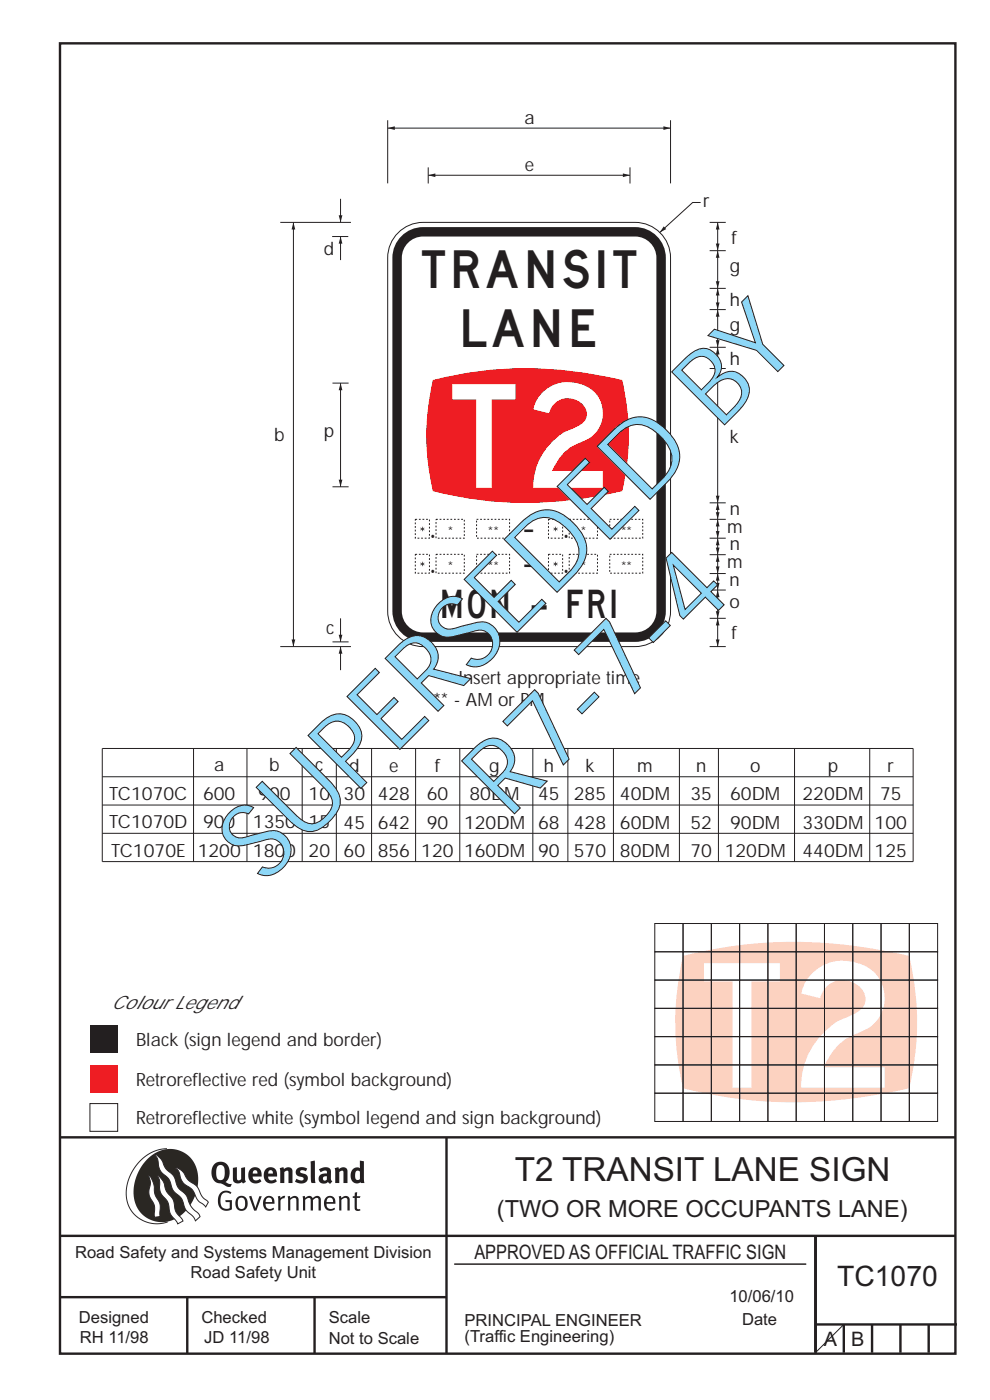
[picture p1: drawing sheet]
<svg xmlns="http://www.w3.org/2000/svg" width="210mm" height="297mm" viewBox="0 0 210 297" stroke-linecap="round" stroke-linejoin="round" font-family="sans-serif">
<g fill="none" stroke="#231f20" stroke-width=".51">
<path d="M12.7 9.2h190v278h-190zM12.7 241.3h190M94.7 241.4v45.8M12.7 275.2h82M12.7 262.2h190.1M39.7 275.2v12M66.7 275.2v12M173 262.2v24.8M173 281h30M179 281v6M185 281v6M191 281v6"/>
<path d="M197 281v6"/>
</g>
<path d="M96.4 268.2h74.6" fill="none" stroke="#231f20" stroke-width=".21"/>
<path d="M35.4 243.7a9.5 9.5 0 0 0-8.6 10.5 6.5 6.5 0 0 0 8.8 5.1" fill="none" stroke="#2a2723" stroke-width=".21"/>
<path d="M31.3 245.9a6.1 6.1 0 0 1 7.3-1.6 6.1 6.1 0 0 1 3.4 6.7 8.8 8.8 0 0 1-7.2 8.3 6.1 6.1 0 0 1-6.4-7.5 10.5 10.5 0 0 1 2.9-5.9z" fill-rule="evenodd" fill="#2a2723"/>
<g fill="#fff" stroke="#2a2723" stroke-width=".21">
<path d="M31.6 249.4l.3 .3 .6 1.2 .4 2.5 1 2 .1 2.7-1.2 .2-.1-2.5-.9-1.8-.2-.7 .3-2.4z" fill-rule="evenodd"/>
<path d="M37.2 247.7l.5 .1 .9 .6 1.3 1.9 1.9 1.5 1.1 2.1 1.3 1.2-.6 1-1.6-1.5-1.2-2.2-1.9-1.4-.6-1-.4-1.5z" fill-rule="evenodd"/>
<path d="M32.8 244.9l.4 .1 .9 .9 1.1 2 1.6 1.5 1 2.5 1.6 1.6 1.2 2.5 1.6 1.6 .2 .5-.9 .9-.5-.9-1.6-1.5-1-2.4-1.7-1.7-.9-2.3-1.7-1.7-.4-1-.3-1.6z" fill-rule="evenodd"/>
<path d="M33.4 249.4l.5 .3 .7 1 .7 2.1 1.5 1.8 .5 2.5 1.5 1.8v.2l-1.1 .6-1.6-2.2-.5-2.5-1.5-1.9-.2-1-.1-1.6z" fill-rule="evenodd"/>
</g>
<g fill="#231f20">
<path d="M46.8 253.1l.5-.4 .7-.1 .6 .1 .5 .3-.2 .3-.9-.3-.8 .2-.3 .7-.1 1.1 .1 .7 .3 .5 .5 .2 .6 .1 .4-.2v-1.3h-.8l-.1-.4h1.4v2l-.7 .2-.8 .1-.6-.2-.5-.5-.3-.8-.1-.9 .2-.8z" fill-rule="evenodd"/>
<path d="M50.7 254.3l.7-.2 .5 .5 .1 1.2-.2 .4-.3 .3h-.5l-.4-.4-.1-1.1zM50.4 254l-.5 1.1 .3 1.2 .7 .6 1-.2 .4-.4 .2-.5v-.8l-.2-.7-.3-.4-.5-.2h-.6z" fill-rule="evenodd"/>
<path d="M52.8 253.8l.5-.1 .9 2.6 .8-2.5h.5l-1.1 3.1h-.5z" fill-rule="evenodd"/>
<path d="M56.6 254.2l.4-.1 .4 .1 .2 .3 .1 .5h-1.4zM56.3 254l-.5 1v.7l.3 .7 .4 .3 .5 .2 1.1-.3 .1-.1-.2-.3-.6 .3-.7-.1-.3-.3-.1-.6v-.1h1.9l-.2-1.2-.8-.5-.5 .1z" fill-rule="evenodd"/>
<path d="M58.9 253.8l.5-.1 .1 .5 .4-.4 .6-.1-.2 .6h-.4l-.4 .3v2.2h-.5z" fill-rule="evenodd"/>
<path d="M61 253.9l.5-.1a.24 .24 0 0 0 .1 .3 .24 .24 0 0 0 .3-.2l.8-.2 .6 .5v2.6h-.4l-.1-2.3-.1-.3-.3-.1-.8 .5v2.2h-.5z" fill-rule="evenodd"/>
<path d="M64.2 253.8h.4a.23 .23 0 0 0 .2 .3 .23 .23 0 0 0 .3-.2l.6-.2 .5 .2a.23 .23 0 0 0 .2 .3 .23 .23 0 0 0 .2-.2l.8-.3 .6 .4 .1 2.7h-.5v-2.3l-.1-.3-.3-.1-.8 .5v2.2h-.5v-2.3l-.1-.3h-.3l-.8 .4v2.2h-.4z" fill-rule="evenodd"/>
<path d="M69.5 254.2l.5-.1 .4 .1 .3 .8h-1.4zM69.2 254l-.5 1 .1 .7 .2 .7 .4 .3 .4 .2 1.1-.3 .2-.1-.2-.3-.6 .3-.7-.2-.3-.3v-.6h1.9l-.2-1.2-.4-.3-.5-.2-.5 .1z" fill-rule="evenodd"/>
<path d="M71.8 253.9l.5-.1a.24 .24 0 0 0 .1 .3 .24 .24 0 0 0 .4-.2l.7-.2 .6 .5 .1 2.6h-.5v-2.3l-.1-.3-.3-.1-.9 .5v2.2h-.4z" fill-rule="evenodd"/>
<path d="M75.3 253l.5-.1-.1 .9h.8l-.2 .4h-.6v2.1l.2 .2h.5v.3l-.2 .1h-.6l-.3-.4-.1-2.3h-.4v-.4h.4z" fill-rule="evenodd"/>
<path d="M46.2 247.4l.4-.2h.4l.6 .6v1.8l-.2 .5-.3 .2h-.8l-.3-.5-.1-1.6zM45.5 246.9l-.4 .7-.2 .8v1l.3 .9 .7 .6 1 .2 1.6 .7h.4l.3-.6h-.6l-.8-.4 .7-.9 .2-1.5a1.91 1.91 0 0 0-1.1-1.8 1.91 1.91 0 0 0-2.1 .3z" fill-rule="evenodd"/>
<path d="M49.4 247.8l.9-.2v2.5l.1 .2 .3 .1 .5-.3v-2.3l.8-.2v2.6l.2 .5-.7 .3a.39 .39 0 0 0-.7 0h-.8l-.5-.4z" fill-rule="evenodd"/>
<path d="M53.8 248.4l.3-.1h.3l.2 .7h-1zM53.1 248l-.3 .5-.1 .8 .1 .7 .3 .6 .5 .4 .6 .1 .7-.1 .6-.4-.4-.5-.4 .3h-.5l-.4-.1-.2-.4v-.3h1.9l-.1-1-.3-.6-1-.4-.5 .1z" fill-rule="evenodd"/>
<path d="M57.1 248.4l.2-.1h.4l.2 .7h-1zM56.4 248l-.3 .6-.2 .8 .2 .7 .3 .5 .5 .4 .6 .1 .7-.1 .5-.4-.3-.5-.6 .3h-.5l-.4-.6v-.2h1.9l-.1-.9-.3-.7-.5-.3-.5-.1-.5 .1z" fill-rule="evenodd"/>
<path d="M59.3 247.8l.8-.2 .1 .4 1-.4 .7 .4 .1 .4v2.6h-.8v-2.3l-.3-.3-.6 .3v2.3h-.9z" fill-rule="evenodd"/>
<path d="M63 248l.9-.4 1.3 .3-.3 .6-.9-.2-.3 .2 .1 .3 1 .3 .4 .4 .1 .8-.5 .6-1.1 .2-1.1-.4 .3-.6 1 .4 .3-.1 .2-.3-.1-.3-1-.3-.4-.2-.2-.7z" fill-rule="evenodd"/>
<path d="M68.6 249.7l.7-.1v.7l-.3 .2-.3-.1-.2-.3zM67.7 248.1l.3 .6 .8-.3 .5 .1a.35 .35 0 0 1 0 .5 .35 .35 0 0 1-.5 0l-1 .4-.2 .9 .2 .4 .3 .3h1.1a.49 .49 0 0 1 .8 .2l.5-.6-.3-.4v-1.7l-.2-.5-.4-.3-.6-.1z" fill-rule="evenodd"/>
<path d="M71 247.8l.8-.2 .1 .4 1-.4 .6 .4 .2 .4v2.6h-.8v-2.3l-.3-.3-.6 .3v2.3h-.9z" fill-rule="evenodd"/>
<path d="M75.6 248.5l.3-.1 .5 .2v1.5l-.4 .2h-.4l-.2-.4v-.9zM76.3 246.2v1.3a.19 .19 0 0 1 0 .3 .19 .19 0 0 1-.3-.1l-.8 .1-.6 .5-.2 .9 .1 1 .3 .5 .6 .3 .6 .1 .5-.3v.2h.8l-.1-4.6z" fill-rule="evenodd"/>
<path d="M65.9 246.4l.9-.2 .1 4.8h-.8l-.1-.3z" fill-rule="evenodd"/>
</g>
<path d="M179 281l-6 6" fill="none" stroke="#231f20" stroke-width=".21"/>
<path d="M144.9 202.8a97.6 97.6 0 0 1 48 0 60.1 60.1 0 0 1 0 28.1 98.1 98.1 0 0 1-48 0 60 60 0 0 1 0-28.1z" fill-rule="evenodd" fill="#fcd2c0"/>
<g fill="none" stroke="#231f20" stroke-width=".21">
<path d="M138.9 195.9h6v6h-6zM144.9 195.9h6v6h-6zM150.9 195.9h6v6h-6zM156.9 195.9h6v6h-6zM162.9 195.9h6v6h-6zM168.9 195.9h6v6h-6zM174.9 195.9h6v6h-6zM180.9 195.9h6v6h-6zM186.9 195.9h6v6h-6zM192.9 195.9h6v6h-6zM138.9 201.9h6v6h-6zM138.9 207.9h6v6h-6z"/>
<path d="M138.9 213.9h6v6h-6zM138.9 219.9h6v6h-6zM144.9 201.9h6v6h-6zM144.9 207.9h6v6h-6zM144.9 213.9h6v6h-6zM144.9 219.9h6v6h-6zM150.9 201.9h6v6h-6zM150.9 207.9h6v6h-6zM150.9 213.9h6v6h-6zM150.9 219.9h6v6h-6zM156.9 201.9h6v6h-6zM156.9 207.9h6v6h-6z"/>
<path d="M156.9 213.9h6v6h-6zM156.9 219.9h6v6h-6zM162.9 201.9h6v6h-6zM162.9 207.9h6v6h-6zM162.9 213.9h6v6h-6zM162.9 219.9h6v6h-6zM168.9 201.9h6v6h-6zM168.9 207.9h6v6h-6zM168.9 213.9h6v6h-6zM168.9 219.9h6v6h-6zM174.9 201.9h6v6h-6zM174.9 207.9h6v6h-6z"/>
<path d="M174.9 213.9h6v6h-6zM174.9 219.9h6v6h-6zM180.9 201.9h6v6h-6zM180.9 207.9h6v6h-6zM180.9 213.9h6v6h-6zM180.9 219.9h6v6h-6zM186.9 201.9h6v6h-6zM186.9 207.9h6v6h-6zM186.9 213.9h6v6h-6zM186.9 219.9h6v6h-6zM192.9 201.9h6v6h-6zM192.9 207.9h6v6h-6z"/>
<path d="M192.9 213.9h6v6h-6zM192.9 219.9h6v6h-6zM138.9 225.9h6v6h-6zM138.9 231.9h6v6h-6zM144.9 225.9h6v6h-6zM144.9 231.9h6v6h-6zM150.9 225.9h6v6h-6zM150.9 231.9h6v6h-6zM156.9 225.9h6v6h-6zM156.9 231.9h6v6h-6zM162.9 225.9h6v6h-6zM162.9 231.9h6v6h-6z"/>
<path d="M168.9 225.9h6v6h-6zM168.9 231.9h6v6h-6zM174.9 225.9h6v6h-6zM174.9 231.9h6v6h-6zM180.9 225.9h6v6h-6zM180.9 231.9h6v6h-6zM186.9 225.9h6v6h-6zM186.9 231.9h6v6h-6zM192.9 225.9h6v6h-6zM192.9 231.9h6v6h-6z"/>
</g>
<path d="M19.1 226h5.9v5.9h-5.9z" fill-rule="evenodd" fill="#ee1d23"/>
<path d="M19.1 217.5h5.9v5.9h-5.9z" fill-rule="evenodd" fill="#231f20"/>
<path d="M19.1 234.1h5.9v5.9h-5.9z" fill-rule="evenodd" fill="#fff" stroke="#231f20" stroke-width=".21"/>
<g fill="none" stroke="#231f20" stroke-width=".21">
<path d="M152.2 125.2v6M21.7 158.8h172v24h-172zM41.1 158.8v24M52.4 158.8v24M64.1 158.8v24M71.3 158.8v24M78.8 158.8v24M88.2 158.8v24M97.5 158.8v24M113 158.8v24M120.5 158.8v24M130.1 158.8v24"/>
<path d="M144.1 158.8v24M152.4 158.8v24M168.5 158.8v24M184.5 158.8v24M21.7 164.8h172M21.7 170.8h172M21.7 176.8h172"/>
</g>
<g fill="#231f20">
<path d="M152.2 125.2l.4 1.5h-.8z"/>
<path d="M151.8 129.7h.8l-.4 1.5z"/>
</g>
<path d="M152.2 131.2v6" fill="none" stroke="#231f20" stroke-width=".21"/>
<g fill="#231f20">
<path d="M152.2 131.2l.4 1.5h-.8z"/>
<path d="M151.8 135.7h.8l-.4 1.5z"/>
</g>
<path d="M152.2 47.2v6" fill="none" stroke="#231f20" stroke-width=".21"/>
<g fill="#231f20">
<path d="M152.2 47.2l.4 1.5h-.8z"/>
<path d="M151.8 51.7h.8l-.4 1.5z"/>
</g>
<path d="M152.2 117.7v4" fill="none" stroke="#231f20" stroke-width=".21"/>
<g fill="#231f20">
<path d="M152.2 117.7l.4 1.5h-.8z"/>
<path d="M151.8 120.2h.8l-.4 1.5z"/>
</g>
<path d="M152.2 110.2v4" fill="none" stroke="#231f20" stroke-width=".21"/>
<g fill="#231f20">
<path d="M152.2 110.2l.4 1.5h-.8z"/>
<path d="M151.8 112.7h.8l-.4 1.5z"/>
</g>
<path d="M152.2 121.7v3.5" fill="none" stroke="#231f20" stroke-width=".21"/>
<g fill="#231f20">
<path d="M152.2 121.7l.4 1.5h-.8z"/>
<path d="M151.8 123.7h.8l-.4 1.5z"/>
</g>
<path d="M152.2 106.7v3.5" fill="none" stroke="#231f20" stroke-width=".21"/>
<g fill="#231f20">
<path d="M152.2 106.7l.4 1.5h-.8z"/>
<path d="M151.8 108.7h.8l-.4 1.5z"/>
</g>
<path d="M152.2 114.2v3.5" fill="none" stroke="#231f20" stroke-width=".21"/>
<g fill="#231f20">
<path d="M152.2 114.2l.4 1.5h-.8z"/>
<path d="M151.8 116.2h.8l-.4 1.5z"/>
</g>
<path d="M152.2 61.2v4.5" fill="none" stroke="#231f20" stroke-width=".21"/>
<g fill="#231f20">
<path d="M152.2 61.2l.4 1.5h-.8z"/>
<path d="M151.8 64.2h.8l-.4 1.5z"/>
</g>
<path d="M152.2 73.7v4.5" fill="none" stroke="#231f20" stroke-width=".21"/>
<g fill="#231f20">
<path d="M152.2 73.7l.4 1.5h-.8z"/>
<path d="M151.8 76.7h.8l-.4 1.5z"/>
</g>
<path d="M152.2 65.7v8" fill="none" stroke="#231f20" stroke-width=".21"/>
<g fill="#231f20">
<path d="M152.2 65.7l.4 1.5h-.8z"/>
<path d="M151.8 72.2h.8l-.4 1.5z"/>
</g>
<path d="M152.2 53.2v8" fill="none" stroke="#231f20" stroke-width=".21"/>
<g fill="#231f20">
<path d="M152.2 53.2l.4 1.5h-.8z"/>
<path d="M151.8 59.7h.8l-.4 1.5z"/>
</g>
<path d="M90.8 37.2h42.8" fill="none" stroke="#231f20" stroke-width=".21"/>
<g fill="#231f20">
<path d="M90.8 37.2l1.6-.4v.8z"/>
<path d="M132.1 36.8l1.5 .4-1.5 .4z"/>
</g>
<path d="M82.2 27.2h60" fill="none" stroke="#231f20" stroke-width=".21"/>
<g fill="#231f20">
<path d="M82.2 27.2l1.6-.4v.8z"/>
<path d="M140.7 26.8l1.5 .4-1.5 .4z"/>
</g>
<g fill="none" stroke="#231f20" stroke-width=".21">
<path d="M82.2 25.5v13.4M90.8 35.5v3.4M133.6 35.5v3.4M142.2 25.5v13.4M148.6 43h-1.7l-7 6.3M150.5 47.2h3.5M150.5 53.2h3.5M150.5 65.7h3.5M150.5 78.2h3.5M150.5 61.2h3.5M150.5 73.7h3.5M150.5 110.2h3.5"/>
<path d="M150.5 117.7h3.5M150.5 114.2h3.5M150.5 106.7h3.5M150.5 131.2h3.5M150.5 125.2h3.5M150.5 121.7h3.5M150.5 137.2h3.5"/>
</g>
<path d="M140.8 48l.5 .6-1.4 .7z" fill="#231f20"/>
<path d="M152.2 78.2v28.5" fill="none" stroke="#231f20" stroke-width=".21"/>
<g fill="#231f20">
<path d="M152.2 78.2l.4 1.5h-.8z"/>
<path d="M151.8 105.2h.8l-.4 1.5z"/>
</g>
<path d="M84.1 49.8a7.5 7.5 0 0 1 5.6-2.6h45a7.5 7.5 0 0 1 7.5 7.5v75a7.5 7.5 0 0 1-7.5 7.5h-45a7.5 7.5 0 0 1-7.5-7.5v-75a7.5 7.5 0 0 1 1.9-4.9z" fill="none" stroke="#231f20" stroke-width=".21"/>
<path d="M85.5 49.8a6.5 6.5 0 0 1 4.2-1.6h45a6.5 6.5 0 0 1 6.5 6.5v75a6.5 6.5 0 0 1-6.5 6.5h-45a6.5 6.5 0 0 1-6.5-6.5v-75a6.5 6.5 0 0 1 2.3-4.9z" fill-rule="evenodd" fill="#231f20"/>
<path d="M86.3 51.8a4.5 4.5 0 0 1 3.4-1.6h45a4.5 4.5 0 0 1 4.5 4.5v75a4.5 4.5 0 0 1-4.5 4.5h-45a4.5 4.5 0 0 1-4.5-4.5v-75a4.5 4.5 0 0 1 1.1-2.9z" fill-rule="evenodd" fill="#fff"/>
<path d="M88.1 110.2h3v4h-3zM88.1 117.6h3v4h-3zM92.5 110.2h6v4h-6zM92.5 117.6h6v4h-6zM101.1 110.2h7v4h-7zM101.1 117.6h7v4h-7zM116.3 110.2h3v4h-3zM116.3 117.6h3v4h-3zM120.7 110.2h6v4h-6zM120.7 117.6h6v4h-6zM129.3 110.2h7v4h-7zM129.3 117.6h7v4h-7z" fill="none" stroke="#231f20" stroke-width=".21" stroke-dasharray=".4 .4" stroke-linecap="butt"/>
<g fill="#231f20">
<path d="M89.2 111.9l.3 .2v-.3h.2v.3l.3-.2v.2l-.3 .1 .3 .2v.1l-.3-.1v.3h-.2v-.3l-.3 .1v-.1l.3-.2-.3-.1z" fill-rule="evenodd"/>
<path d="M89.2 119.4l.3 .1v-.3h.2v.3l.3-.1v.1l-.3 .2 .3 .1v.2l-.3-.2v.3h-.2v-.3l-.3 .2v-.2l.3-.1-.3-.2z" fill-rule="evenodd"/>
<path d="M117.5 111.9l.3 .2v-.3h.1v.3l.3-.2 .1 .2-.3 .1 .3 .2-.1 .1-.3-.1v.3h-.1v-.3l-.3 .1-.1-.1 .3-.2-.3-.1z" fill-rule="evenodd"/>
<path d="M117.5 119.4l.3 .1v-.3h.1v.3l.3-.1 .1 .1-.3 .2 .3 .1-.1 .2-.3-.2v.3h-.1v-.3l-.3 .2-.1-.2 .3-.1-.3-.2z" fill-rule="evenodd"/>
</g>
<path d="M91.9 80.7a81.5 81.5 0 0 1 40 0 50.1 50.1 0 0 1 0 23.4 81.5 81.5 0 0 1-40 0 50 50 0 0 1 0-23.4z" fill-rule="evenodd" fill="#ee1d23" stroke="#ee1d23" stroke-width=".21"/>
<path d="M72.2 81.3v22" fill="none" stroke="#231f20" stroke-width=".21"/>
<g fill="#231f20">
<path d="M72.2 81.3l.4 1.5h-.8z"/>
<path d="M71.8 101.8h.8l-.4 1.5z"/>
</g>
<path d="M59.5 47.2h15M62.2 47.2v90M59.5 137.2h15" fill="none" stroke="#231f20" stroke-width=".21"/>
<g fill="#231f20">
<path d="M62.2 47.2l.4 1.5h-.7z"/>
<path d="M61.9 135.7h.7l-.4 1.5z"/>
</g>
<path d="M70.5 50.2h3.4M70.5 81.3h3.4M70.5 103.3h3.4M70.5 136.2h3.4M72.2 131.2v5" fill="none" stroke="#231f20" stroke-width=".21"/>
<path d="M71.8 134.7h.8l-.4 1.5z" fill="#231f20"/>
<path d="M72.2 42.2v5" fill="none" stroke="#231f20" stroke-width=".21"/>
<path d="M71.8 45.7h.8l-.4 1.5z" fill="#231f20"/>
<path d="M72.2 137.2v5" fill="none" stroke="#231f20" stroke-width=".21"/>
<path d="M72.2 137.2l.4 1.5h-.8z" fill="#231f20"/>
<path d="M72.2 50.2v5" fill="none" stroke="#231f20" stroke-width=".21"/>
<path d="M72.2 50.2l.4 1.5h-.8z" fill="#231f20"/>
<g font-size="26.4" fill="#fff">
<text x="149.3" y="230.8">T</text>
<text x="169.9" y="230.8">2</text>
</g>
<g font-size="22.4" fill="#8dd7f7">
<text x="108" y="173.8" transform="rotate(-45 108 173.8)">R7-7-4</text>
<text x="56" y="187.9" transform="rotate(-45 56 187.9)">SUPERSEDED BY</text>
</g>
<text font-size="22" fill="#fff" x="95.9" y="103.5">T2</text>
<g font-size="8" fill="#231f20">
<text x="89.5" y="61.2">TRANSIT</text>
<text x="98.3" y="73.7">LANE</text>
</g>
<text font-size="7.1" fill="#231f20" x="109.2" y="250.6">T2 TRANSIT LANE SIGN</text>
<g font-size="6" fill="#231f20">
<text x="93.9" y="131.2">MON - FRI</text>
<text x="177.6" y="272.9">TC1070</text>
</g>
<text font-size="5" fill="#231f20" x="105.4" y="258.3">(TWO OR MORE OCCUPANTS LANE)</text>
<g font-size="4.2" fill="#231f20">
<text x="100.6" y="267.2">APPROVED AS OFFICIAL TRAFFIC SIGN</text>
<text x="174.7" y="285.6">A</text>
<text x="180.6" y="285.6">B</text>
</g>
<g font-size="3.9" fill="#231f20">
<text x="111.3" y="26.4">a</text>
<text x="111.3" y="36.4">e</text>
<text x="149.2" y="43.9">r</text>
<text x="155.2" y="51.7">f</text>
<text x="68.7" y="54.1">d</text>
<text x="154.8" y="57.7">g</text>
<text x="154.8" y="64.9">h</text>
<text x="154.8" y="70.2">g</text>
<text x="154.8" y="77.4">h</text>
<text x="58.1" y="93.6">b</text>
<text x="68.7" y="92.8">p</text>
<text x="154.8" y="93.9">k</text>
<text x="154.3" y="113.1">m</text>
<text x="154.8" y="109.3">n</text>
<text x="154.8" y="116.8">n</text>
<text x="154.3" y="120.6">m</text>
<text x="154.8" y="124.4">n</text>
<text x="154.7" y="129">o</text>
<text x="69.2" y="134.5">c</text>
<text x="155.2" y="135.7">f</text>
<text x="91.9" y="145.2">* - Insert appropriate time</text>
<text x="91.9" y="149.8">** - AM or PM</text>
<text x="45.4" y="163.6">a</text>
<text x="57.1" y="163.6">b</text>
<text x="66.9" y="163.6">c</text>
<text x="74.1" y="163.7">d</text>
<text x="82.6" y="163.7">e</text>
<text x="92.2" y="163.7">f</text>
<text x="103.8" y="163.7">g</text>
<text x="115.4" y="163.7">h</text>
<text x="124.2" y="163.7">k</text>
<text x="135.2" y="163.7">m</text>
<text x="147.7" y="163.7">n</text>
<text x="159.1" y="163.7">o</text>
<text x="175.6" y="163.7">p</text>
<text x="188.3" y="163.7">r</text>
<text x="23.2" y="169.6">TC1070C</text>
<text x="43.1" y="169.6">600</text>
<text x="54.8" y="169.6">900</text>
<text x="65.5" y="169.6">10</text>
<text x="72.9" y="169.8">30</text>
<text x="80.1" y="169.8">428</text>
<text x="90.5" y="169.8">60</text>
<text x="99.6" y="169.8">80DM</text>
<text x="114.1" y="169.8">45</text>
<text x="121.7" y="169.8">285</text>
<text x="131.5" y="169.8">40DM</text>
<text x="146.5" y="169.8">35</text>
<text x="154.9" y="169.8">60DM</text>
<text x="170.2" y="169.8">220DM</text>
<text x="186.7" y="169.8">75</text>
<text x="23.2" y="175.7">TC1070D</text>
<text x="43.1" y="175.7">900</text>
<text x="53.6" y="175.7">1350</text>
<text x="65.5" y="175.7">15</text>
<text x="72.9" y="175.8">45</text>
<text x="80.1" y="175.8">642</text>
<text x="90.5" y="175.8">90</text>
<text x="98.4" y="175.8">120DM</text>
<text x="114.1" y="175.8">68</text>
<text x="121.7" y="175.8">428</text>
<text x="131.5" y="175.8">60DM</text>
<text x="146.5" y="175.8">52</text>
<text x="154.9" y="175.8">90DM</text>
<text x="170.2" y="175.8">330DM</text>
<text x="185.5" y="175.8">100</text>
<text x="23.6" y="181.7">TC1070E</text>
<text x="41.9" y="181.7">1200</text>
<text x="53.6" y="181.7">1800</text>
<text x="65.5" y="181.7">20</text>
<text x="72.9" y="181.9">60</text>
<text x="80.1" y="181.9">856</text>
<text x="89.4" y="181.9">120</text>
<text x="98.4" y="181.9">160DM</text>
<text x="114.1" y="181.9">90</text>
<text x="121.7" y="181.9">570</text>
<text x="131.5" y="181.9">80DM</text>
<text x="146.5" y="181.9">70</text>
<text x="153.7" y="181.9">120DM</text>
<text x="170.2" y="181.9">440DM</text>
<text x="185.5" y="181.9">125</text>
<text x="23.6" y="214.1">Colour Legend</text>
<text x="28.9" y="221.9">Black (sign legend and border)</text>
<text x="28.9" y="230.4">Retroreflective red (symbol background)</text>
<text x="28.9" y="238.5">Retroreflective white (symbol legend and sign background)</text>
</g>
<g font-size="3.5" fill="#231f20">
<text x="91.5" y="114.1">.</text>
<text x="111.3" y="114">-</text>
<text x="119.8" y="114.1">.</text>
<text x="91.5" y="121.6">.</text>
<text x="111.3" y="121.4">-</text>
<text x="119.8" y="121.6">.</text>
<text x="15.9" y="266.8">Road Safety and Systems Management Division</text>
<text x="40.4" y="271.1">Road Safety Unit</text>
<text x="16.7" y="280.6">Designed</text>
<text x="42.7" y="280.6">Checked</text>
<text x="69.7" y="280.6">Scale</text>
<text x="98.5" y="281.4">PRINCIPAL ENGINEER</text>
<text x="154.7" y="276.2">10/06/10</text>
<text x="157.4" y="281.2">Date</text>
<text x="16.9" y="284.8">RH 11/98</text>
<text x="43.3" y="284.8">JD 11/98</text>
<text x="69.7" y="285.2">Not to Scale</text>
<text x="98.5" y="284.8">(Traffic Engineering)</text>
</g>
<g font-size="2.8" fill="#231f20">
<text x="95" y="113.8">*</text>
<text x="103.5" y="113.8">**</text>
<text x="123.2" y="113.8">*</text>
<text x="131.7" y="113.8">**</text>
<text x="95" y="121.2">*</text>
<text x="103.5" y="121.2">**</text>
<text x="123.2" y="121.2">*</text>
<text x="131.7" y="121.2">**</text>
</g>
</svg>
